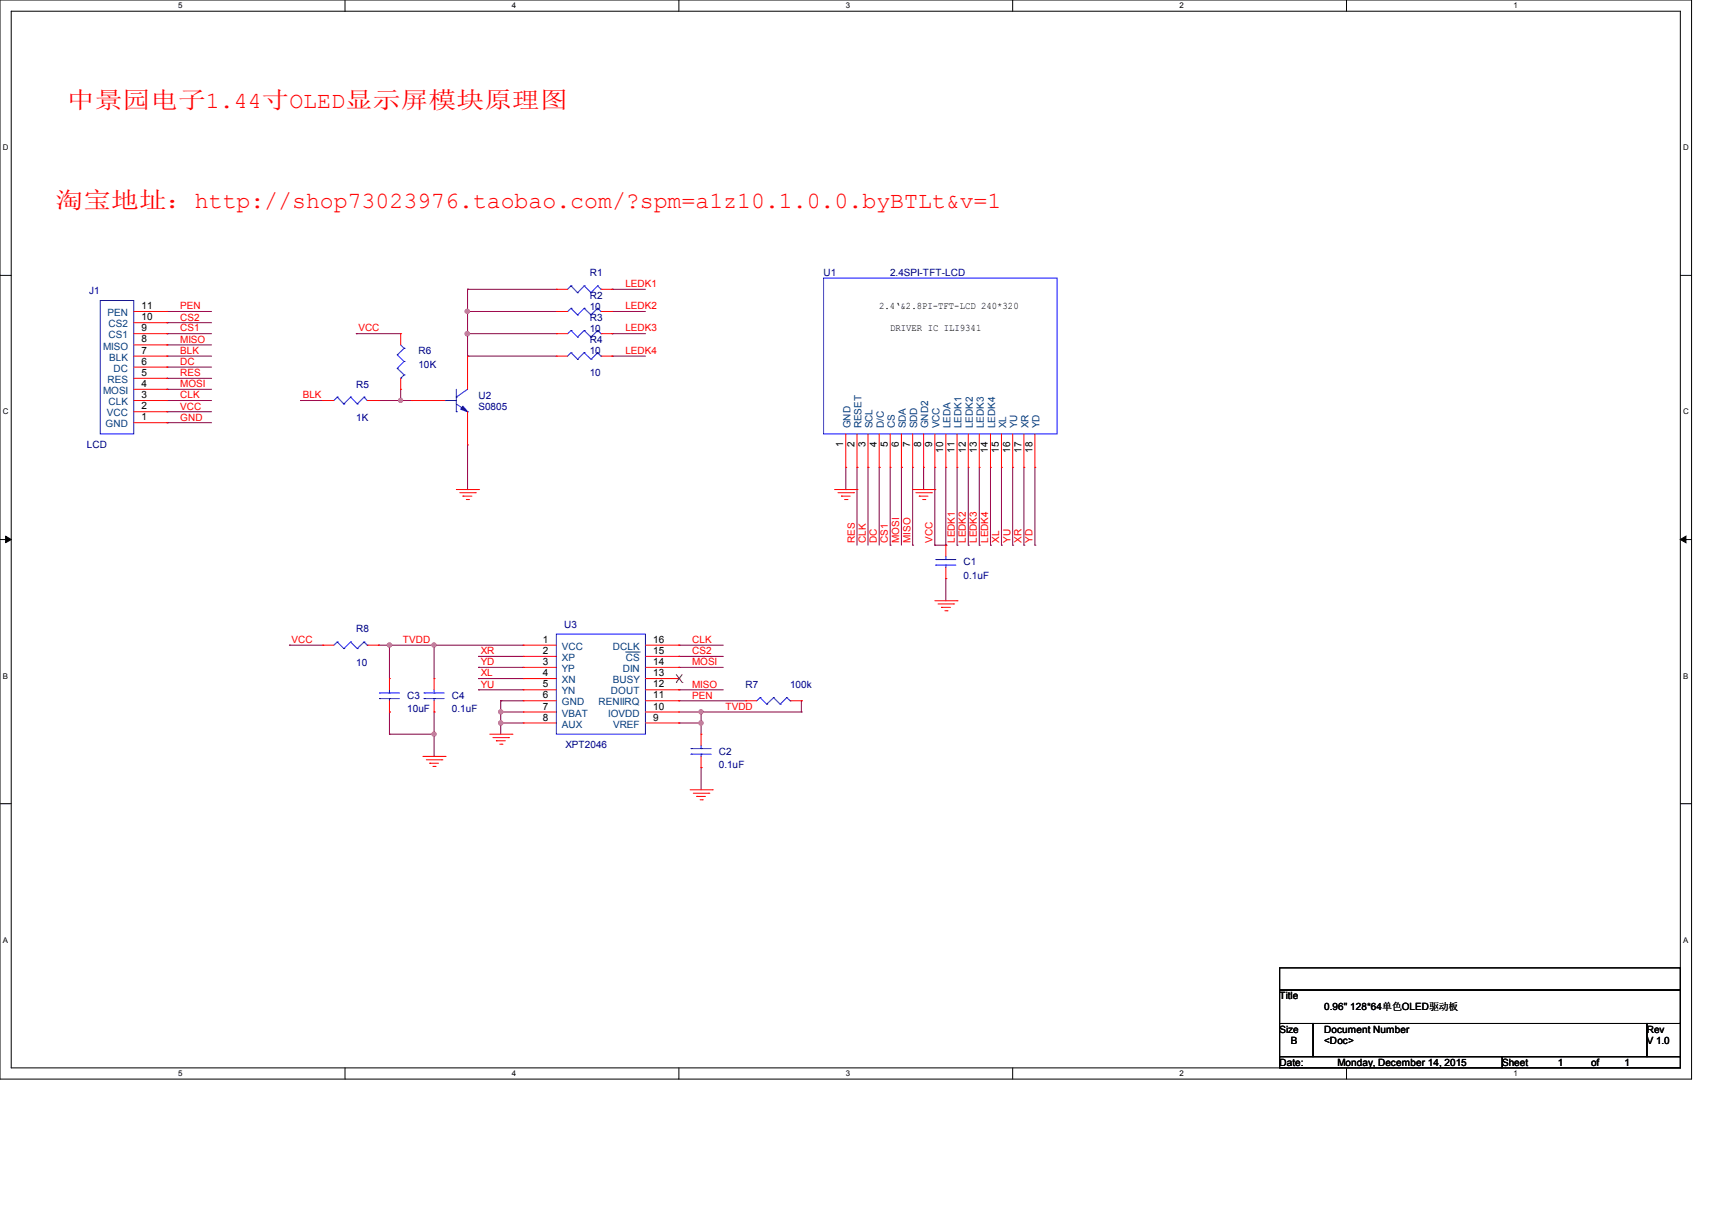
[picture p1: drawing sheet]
<svg xmlns="http://www.w3.org/2000/svg" width="297mm" height="210mm" viewBox="0 0 297 210" stroke-linecap="round" stroke-linejoin="round" font-family="sans-serif">
<path d="M0 0h293.5v187.3h-293.5zM1.9 1.9h289.6v183.4h-289.6z" fill="none" stroke="#000" stroke-width=".17"/>
<g fill="#fff">
<path d="M30.9 .2h.8v1.5h-.8z"/>
<path d="M30.9 185.5h.8v1.6h-.8z"/>
</g>
<path d="M59.9 0v1.9M59.9 185.3v2" fill="none" stroke="#000" stroke-width=".17"/>
<g fill="#fff">
<path d="M88.8 .2h.8v1.5h-.8z"/>
<path d="M88.8 185.5h.8v1.6h-.8z"/>
</g>
<path d="M117.8 0v1.9M117.8 185.3v2" fill="none" stroke="#000" stroke-width=".17"/>
<g fill="#fff">
<path d="M146.7 .2h.8v1.5h-.8z"/>
<path d="M146.7 185.5h.8v1.6h-.8z"/>
</g>
<path d="M175.7 0v1.9M175.7 185.3v2" fill="none" stroke="#000" stroke-width=".17"/>
<g fill="#fff">
<path d="M204.6 .2h.8v1.5h-.8z"/>
<path d="M204.6 185.5h.8v1.6h-.8z"/>
</g>
<path d="M233.6 0v1.9M233.6 185.3v2" fill="none" stroke="#000" stroke-width=".17"/>
<g fill="#fff">
<path d="M262.6 .2h.7v1.5h-.7z"/>
<path d="M262.6 185.5h.7v1.6h-.7z"/>
<path d="M.5 24.8h1v1.6h-1z"/>
<path d="M292 24.8h1v1.6h-1z"/>
<path d="M.5 70.7h1v1.5h-1z"/>
<path d="M292 70.7h1v1.5h-1z"/>
</g>
<path d="M0 47.8h1.9M291.5 47.8h2" fill="none" stroke="#000" stroke-width=".17"/>
<g fill="#fff">
<path d="M.5 116.5h.9v1.6h-.9z"/>
<path d="M292 116.5h.9v1.6h-.9z"/>
</g>
<path d="M0 93.6h1.9M291.5 93.6h2" fill="none" stroke="#000" stroke-width=".17"/>
<path d="M1 93l.9 .6-.9 .6zM291.5 93.6l1-.6v1.2z" fill="#000" stroke="#000" stroke-width=".17"/>
<g fill="#fff">
<path d="M.5 162.4h.9v1.5h-.9z"/>
<path d="M292 162.4h.9v1.5h-.9z"/>
</g>
<path d="M0 139.5h1.9M291.5 139.5h2M222 168h69.5v3.8h-69.5zM222 171.8h69.5v5.8h-69.5zM222 177.6h5.8v5.8h-5.8zM227.8 177.6h57.9v5.8h-57.9zM285.7 177.6h5.8v5.8h-5.8zM222 183.4h38.6v1.9h-38.6zM260.6 183.4h30.9v1.9h-30.9z" fill="none" stroke="#000" stroke-width=".17"/>
<g fill="none" stroke="#800040" stroke-width=".17">
<path d="M29 59.9h.1M29 54.1h.1M29 56h.1M29 57.9h.1M29 59.9h7.7M29 57.9h7.7M29 54.1h7.7M29 56h7.7M61.8 57.9h.1M61.8 57.9h7.7M81.1 57.9h.1M81.1 54.1h.1"/>
<path d="M81.1 50.2h.1M81.1 57.9h15.4M81.1 54.1h15.4M81.1 50.2h15.4M81.1 50.2v11.6M106.2 57.9h.1M106.2 54.1h.1M106.2 50.2h.1M106.2 57.9h5.8M106.2 54.1h5.8M106.2 50.2h5.8M29 61.8h.1"/>
<path d="M29 63.7h.1M29 65.7h.1M29 67.6h.1M29 69.5h.1M29 71.5h.1M29 73.4h.1M29 61.8h7.7M29 63.7h7.7M29 65.7h7.7M29 67.6h7.7M29 69.5h7.7M29 71.5h7.7"/>
<path d="M29 73.4h7.7M52.2 69.5h.1M52.2 69.5h3.8M65.7 69.5h5.8M69.5 69.5h.1M69.5 67.6v1.9M71.5 69.5h.1M81.1 61.8h.1M81.1 61.8h15.4M81.1 77.2v7.8M106.2 61.8h.1M106.2 61.8h5.8"/>
<path d="M81.1 85h.1M146.7 85h.1M146.7 81.1v3.9M148.7 81.1h.1M148.7 81.1v13.5M150.6 81.1h.1M150.6 81.1v13.5M152.5 81.1h.1M152.5 81.1v13.5M154.4 94.6h.1M154.4 81.1v13.5M156.4 81.1h.1"/>
<path d="M156.4 81.1v13.5M158.3 94.6h.1M158.3 81.1v13.5M160.2 85h.1M160.2 81.1v3.9M162.2 94.6h.1M162.2 81.1v13.5M162.2 94.6h1.9M164.1 94.6h.1M164.1 81.1v13.5M166 94.6h.1M166 81.1v13.5"/>
<path d="M168 94.6h.1M168 81.1v13.5M169.9 94.6h.1M169.9 81.1v13.5M171.8 94.6h.1M171.8 81.1v13.5M173.7 94.6h.1M173.7 81.1v13.5M175.7 94.6h.1M175.7 81.1v13.5M177.6 94.6h.1M177.6 81.1v13.5"/>
<path d="M179.5 94.6h.1M179.5 81.1v13.5M50.2 112h.1M50.2 112h5.8M65.7 112h.1M65.7 112h25.1M67.6 112h.1M67.6 112v5.8M75.3 112h.1M75.3 112v5.8M83 113.9h.1M83 115.8h.1"/>
<path d="M83 117.8h.1M83 119.7h.1M83 113.9h7.8M83 115.8h7.8M83 117.8h7.8M83 119.7h7.8M117.8 112h.1M117.8 113.9h.1M117.8 115.8h.1M117.8 119.7h.1M117.8 112h7.7M117.8 113.9h7.7"/>
<path d="M117.8 115.8h7.7M117.8 119.7h7.7M164.1 100.4h.1M164.1 100.4v3.9M67.6 123.6h.1M67.6 127.4h.1M67.6 123.6v3.8M67.6 127.4h7.7M75.3 123.6h.1M75.3 127.4h.1M75.3 123.6v7.7M86.9 121.6h.1"/>
<path d="M86.9 123.6h.1M86.9 125.5h.1M86.9 121.6h3.9M86.9 123.6h3.9M86.9 125.5h3.9M86.9 121.6v5.8M117.8 121.6h.1M117.8 125.5h.1M117.8 121.6h11.6M117.8 123.6h21.2M117.8 125.5h3.8M121.6 123.6h.1"/>
<path d="M121.6 133.2h.1M121.6 125.5h.1M121.6 123.6v3.8M121.6 133.2v3.9M139 121.6h.1M139 123.6h.1M139 121.6v2"/>
</g>
<g fill="#f0f" stroke="#f0f" stroke-width=".17">
<circle cx="81.1" cy="57.9" r=".38"/>
<circle cx="81.1" cy="54" r=".37"/>
<circle cx="121.6" cy="123.5" r=".36"/>
<circle cx="86.9" cy="123.5" r=".37"/>
<circle cx="86.9" cy="125.5" r=".38"/>
<circle cx="121.6" cy="125.5" r=".37"/>
<circle cx="75.3" cy="112" r=".36"/>
<circle cx="67.6" cy="112" r=".37"/>
<circle cx="75.3" cy="127.4" r=".36"/>
<circle cx="69.5" cy="69.5" r=".36"/>
</g>
<g fill="none" stroke="#f00" stroke-width=".17">
<path d="M23.2 57.9h5.8M23.2 54.1h5.8M23.2 59.9h5.8M23.2 56h5.8M29 59.9h.1M29 57.9h.1M29 56h.1M29 54.1h.1M69.5 57.9h.1M69.5 57.9v2M96.5 50.2h.1M96.5 57.9h.1"/>
<path d="M96.5 54.1h.1M96.5 50.2h2M96.5 57.9h2M96.5 54.1h2M104.3 50.2h1.9M104.3 57.9h1.9M104.3 54.1h1.9M106.2 50.2h.1M106.2 57.9h.1M106.2 54.1h.1M23.2 69.5h5.8M23.2 61.8h5.8"/>
<path d="M23.2 73.4h5.8M23.2 71.5h5.8M23.2 67.6h5.8M23.2 65.7h5.8M23.2 63.7h5.8M29 73.4h.1M29 71.5h.1M29 69.5h.1M29 67.6h.1M29 65.7h.1M29 63.7h.1M29 61.8h.1"/>
<path d="M56 69.5h.1M56 69.5h1.9M63.7 69.5h2M65.7 69.5h.1M69.5 67.6h.1M69.5 65.7v1.9M71.5 69.5h.1M71.5 69.5h5.7M81.1 77.2h.1M81.1 61.8h.1M81.1 61.8v5.8M81.1 71.5v5.7"/>
<path d="M96.5 61.8h.1M96.5 61.8h2M104.3 61.8h1.9M106.2 61.8h.1M146.7 75.3v5.8M148.7 75.3v5.8M150.6 75.3v5.8M152.5 75.3v5.8M154.4 75.3v5.8M156.4 75.3v5.8M158.3 75.3v5.8M160.2 75.3v5.8"/>
<path d="M162.2 75.3v5.8M164.1 75.3v5.8M166 75.3v5.8M168 75.3v5.8M169.9 75.3v5.8M171.8 75.3v5.8M173.7 75.3v5.8M175.7 75.3v5.8M177.6 75.3v5.8M179.5 75.3v5.8M79.2 85h3.8M79.8 85.5h2.7"/>
<path d="M80.3 86.1h.1M80.3 86.1h1.6M80.9 86.7h.4M81.3 86.7h.1M82.5 85.5h.1M83 85h.1M144.8 85h3.9M145.4 85.5h2.7M146 86.1h.1M146 86.1h1.5M146.5 86.7h.4M146.7 81.1h.1"/>
<path d="M146.9 86.7h.1M148.1 85.5h.1M148.7 85h.1M148.7 81.1h.1M150.6 81.1h.1M152.5 81.1h.1M154.4 81.1h.1M156.4 81.1h.1M158.3 81.1h.1M158.3 85h3.9M158.9 85.5h2.7M159.5 86.1h.1"/>
<path d="M159.5 86.1h1.5M160.1 86.7h.3M160.2 81.1h.1M160.4 86.7h.1M161.6 85.5h.1M162.2 85h.1M162.2 81.1h.1M164.1 94.6h.1M164.1 81.1h.1M164.1 94.6v1.9M164.1 98.5v1.9M166 81.1h.1"/>
<path d="M168 81.1h.1M169.9 81.1h.1M171.8 81.1h.1M173.7 81.1h.1M175.7 81.1h.1M177.6 81.1h.1M179.5 81.1h.1M56 112h.1M56 112h1.9M63.7 112h2M65.7 112h.1M67.6 117.8h.1"/>
<path d="M67.6 117.8v1.9M75.3 117.8h.1M75.3 117.8v1.9M90.8 112h.1M90.8 113.9h.1M90.8 115.8h.1M90.8 117.8h.1M90.8 119.7h.1M90.8 112h5.7M90.8 113.9h5.7M90.8 115.8h5.7M90.8 117.8h5.7"/>
<path d="M90.8 119.7h5.7M112 112h5.8M112 113.9h5.8M112 115.8h5.8M112 117.8h5.8M112 119.7h5.8M117.8 119.7h.1M117.8 117.8h.1M117.8 115.8h.1M117.8 113.9h.1M117.8 112h.1M162.2 104.3h3.8"/>
<path d="M162.7 104.8h2.7M163.3 105.4h.1M163.3 105.4h1.6M163.9 106h.4M164.1 100.4h.1M164.3 106h.1M165.4 104.8h.1M166 104.3h.1M67.6 123.6h.1M67.6 121.6v2M73.4 131.3h3.8M74 131.9h2.7"/>
<path d="M74.5 132.5h.1M74.5 132.5h1.6M75.1 133h.4M75.3 123.6h.1M75.3 121.6v2M75.5 133h.1M76.7 131.9h.1M77.2 131.3h.1M85 127.4h3.8M85.5 128h2.7M86.1 128.6h.1M86.1 128.6h1.6"/>
<path d="M86.7 129.2h.4M87.1 129.2h.1M88.2 128h.1M88.8 127.4h.1M90.8 121.6h.1M90.8 123.6h.1M90.8 125.5h.1M90.8 121.6h5.7M90.8 123.6h5.7M90.8 125.5h5.7M112 121.6h5.8M112 123.6h5.8"/>
<path d="M112 125.5h5.8M117.8 125.5h.1M117.8 123.6h.1M117.8 121.6h.1M119.7 137.1h3.9M120.3 137.7h2.7M120.9 138.2h.1M120.9 138.2h1.5M121.5 138.8h.3M121.6 133.2h.1M121.6 127.4h.1M121.6 127.4v2"/>
<path d="M121.6 131.3v1.9M121.8 138.8h.1M123 137.7h.1M123.6 137.1h.1M129.4 121.6h.1M129.4 121.6h1.9M137.1 121.6h1.9M139 121.6h.1"/>
</g>
<g fill="none" stroke="#00f" stroke-width=".17">
<path d="M17.4 52.2h5.8v23.1h-5.8zM69.5 59.9l.6 .6M99.1 49.6h.1M99.1 57.4h.1M99.1 53.5h.1M99.1 49.6l-.6 .6M99.1 49.6l1.1 1.2M99.1 57.4l-.6 .5M99.1 57.4l1.1 1.1M99.1 53.5l-.6 .6M99.1 53.5l1.1 1.2M100.2 50.8h.1"/>
<path d="M100.2 58.5h.1M100.2 54.7h.1M101.3 49.6h.1M101.3 57.4h.1M101.3 53.5h.1M101.3 49.6l-1.1 1.2M101.3 49.6l1.2 1.2M101.3 57.4l-1.1 1.1M101.3 57.4l1.2 1.1M101.3 53.5l-1.1 1.2M101.3 53.5l1.2 1.2M102.5 50.8h.1"/>
<path d="M102.5 58.5h.1M102.5 54.7h.1M103.7 49.6h.1M103.7 57.4h.1M103.7 53.5h.1M103.7 49.6l-1.2 1.2M103.7 49.6l.6 .6M103.7 57.4l-1.2 1.1M103.7 57.4l.6 .5M103.7 53.5l-1.2 1.2M103.7 53.5l.6 .6M104.3 50.2h.1"/>
<path d="M104.3 57.9h.1M104.3 54.1h.1M142.9 48.3h40.5v27h-40.5zM58.5 68.9h.1M58.5 68.9l-.6 .6M58.5 68.9l1.1 1.2M59.6 70.1h.1M60.8 68.9h.1M60.8 68.9l-1.2 1.2M60.8 68.9l1.2 1.2M62 70.1h.1M63.2 68.9h.1"/>
<path d="M63.2 68.9l-1.2 1.2M63.2 68.9l.5 .6M63.7 69.5h.1M68.9 61.6h.1M68.9 63.9h.1M68.9 61.6l1.2 1.1M68.9 63.9l1.2 1.2M69.5 65.7h.1M70.1 60.5h.1M70.1 62.7h.1M70.1 65.1h.1M70.1 60.5l-1.2 1.1"/>
<path d="M70.1 62.7l-1.2 1.2M70.1 65.1l-.6 .6M77.2 69.5h.1M77.2 69.5h2M79.2 71.5h.1M79.2 68.9h.1M79.2 67.6v3.9M79.2 70.1l1.9 1.4M81.1 71.5h.1M81.1 67.6l-1.9 1.3M99.1 61.2h.1M99.1 61.2l-.6 .6"/>
<path d="M99.1 61.2l1.1 1.2M100.2 62.4h.1M101.3 61.2h.1M101.3 61.2l-1.1 1.2M101.3 61.2l1.2 1.2M102.5 62.4h.1M103.7 61.2h.1M103.7 61.2l-1.2 1.2M103.7 61.2l.6 .6M104.3 61.8h.1M162.3 97.1h.1M162.3 98.1h.1"/>
<path d="M162.3 97.1h3.5M162.3 98.1h3.5M164.1 98.1h.1M164.1 97.1h.1M164.1 96.5v.6M164.1 98.1v.4M58.5 111.4h.1M58.5 111.4l-.6 .6M58.5 111.4l1.1 1.2M59.6 112.6h.1M60.8 111.4h.1M60.8 111.4l-1.2 1.2"/>
<path d="M60.8 111.4l1.2 1.2M62 112.6h.1M63.2 111.4h.1M63.2 111.4l-1.2 1.2M63.2 111.4l.5 .6M63.7 112h.1M67.6 119.7v.6M75.3 119.7v.6M96.5 110.1h15.5v17.3h-15.5zM65.8 120.3h.1M65.8 121.2h.1M65.8 120.3h3.5"/>
<path d="M65.8 121.2h3.5M67.6 121.2h.1M67.6 120.3h.1M67.6 121.2v.4M73.6 120.3h.1M73.6 121.2h.1M73.6 120.3h3.4M73.6 121.2h3.4M75.3 121.2h.1M75.3 120.3h.1M75.3 121.2v.4M119.9 129.9h.1"/>
<path d="M119.9 130.9h.1M119.9 129.9h3.5M119.9 130.9h3.5M121.6 130.9h.1M121.6 129.9h.1M121.6 129.4v.5M121.6 130.9v.4M131.9 121.1h.1M131.9 121.1l-.6 .5M131.9 121.1l1.1 1.1M133 122.2h.1M134.2 121.1h.1"/>
<path d="M134.2 121.1l-1.2 1.1M134.2 121.1l1.1 1.1M135.3 122.2h.1M136.5 121.1h.1M136.5 121.1l-1.2 1.1M136.5 121.1l.6 .5M137.1 121.6h.1"/>
</g>
<path d="M80.3 70.5l.8 1-1.2-.5z" fill="#00f" stroke="#00f" stroke-width=".17"/>
<path d="M117.3 118.5h.1M117.3 117l1.1 1.5M118.4 118.5h.1M118.4 117l-1.1 1.5" fill="none" stroke="#804000" stroke-width=".17"/>
<path d="M108.5 113.2h2.4M110.9 113.2h.1" fill="none" stroke="#004080" stroke-width=".17"/>
<g font-size="4" fill="#f00">
<text x="11.6" y="18.7">中景园电子1.44寸OLED显示屏模块原理图</text>
<text x="9.7" y="36.1">淘宝地址：http://shop73023976.taobao.com/?spm=a1z10.1.0.0.byBTLt&amp;v=1</text>
</g>
<g font-size="1.7" fill="#000080">
<text x="102.3" y="48">R1</text>
<text x="142.9" y="48">U1</text>
<text x="154.4" y="48">2.4SPI-TFT-LCD</text>
<text x="15.5" y="51.1">J1</text>
<text x="102.3" y="53.8">10</text>
<text x="102.3" y="51.8">R2</text>
<text x="102.3" y="55.7">R3</text>
<text x="102.3" y="59.5">R4</text>
<text x="102.3" y="57.6">10</text>
<text x="72.6" y="61.5">R6</text>
<text x="72.6" y="63.8">10K</text>
<text x="102.3" y="61.5">10</text>
<text x="102.3" y="65.3">10</text>
<text x="61.8" y="67.3">R5</text>
<text x="83" y="69.2">U2</text>
<text x="83" y="71.1">S0805</text>
<text x="15.1" y="77.7">LCD</text>
<text x="61.8" y="73.1">1K</text>
<text x="167.2" y="98.1">C1</text>
<text x="167.2" y="100.5">0.1uF</text>
<text x="61.8" y="109.7">R8</text>
<text x="97.9" y="109">U3</text>
<text x="61.8" y="115.5">10</text>
<text x="129.4" y="119.4">R7</text>
<text x="137.1" y="119.4">100k</text>
<text x="70.6" y="121.3">C3</text>
<text x="70.6" y="123.6">10uF</text>
<text x="78.4" y="121.3">C4</text>
<text x="78.4" y="123.6">0.1uF</text>
<text x="98.1" y="129.8">XPT2046</text>
<text x="124.7" y="131">C2</text>
<text x="124.7" y="133.3">0.1uF</text>
</g>
<g font-size="1.7">
<text x="24.6" y="53.6">11</text>
<text x="152.5" y="53.6">2.4‘&amp;2.8PI-TFT-LCD 240*320</text>
<text x="24.6" y="59.4">8</text>
<text x="24.6" y="57.5">9</text>
<text x="24.6" y="55.6">10</text>
<text x="154.4" y="57.4">DRIVER IC ILI9341</text>
<text x="24.6" y="65.2">5</text>
<text x="24.6" y="63.3">6</text>
<text x="24.6" y="61.4">7</text>
<text x="24.6" y="71">2</text>
<text x="24.6" y="69.1">3</text>
<text x="24.6" y="67.1">4</text>
<text x="24.6" y="72.9">1</text>
<text x="146.3" y="77.6" transform="rotate(-90 146.3 77.6)">1</text>
<text x="148.2" y="77.6" transform="rotate(-90 148.2 77.6)">2</text>
<text x="150.1" y="77.6" transform="rotate(-90 150.1 77.6)">3</text>
<text x="152.1" y="77.6" transform="rotate(-90 152.1 77.6)">4</text>
<text x="154" y="77.6" transform="rotate(-90 154 77.6)">5</text>
<text x="155.9" y="77.6" transform="rotate(-90 155.9 77.6)">6</text>
<text x="157.9" y="77.6" transform="rotate(-90 157.9 77.6)">7</text>
<text x="159.8" y="77.6" transform="rotate(-90 159.8 77.6)">8</text>
<text x="161.7" y="77.6" transform="rotate(-90 161.7 77.6)">9</text>
<text x="163.6" y="78.6" transform="rotate(-90 163.6 78.6)">10</text>
<text x="165.6" y="78.6" transform="rotate(-90 165.6 78.6)">11</text>
<text x="167.5" y="78.6" transform="rotate(-90 167.5 78.6)">12</text>
<text x="169.4" y="78.6" transform="rotate(-90 169.4 78.6)">13</text>
<text x="171.4" y="78.6" transform="rotate(-90 171.4 78.6)">14</text>
<text x="173.3" y="78.6" transform="rotate(-90 173.3 78.6)">15</text>
<text x="175.2" y="78.6" transform="rotate(-90 175.2 78.6)">16</text>
<text x="177.2" y="78.6" transform="rotate(-90 177.2 78.6)">17</text>
<text x="179.1" y="78.6" transform="rotate(-90 179.1 78.6)">18</text>
<text x="94.2" y="111.5">1</text>
<text x="94.2" y="113.5">2</text>
<text x="113.3" y="113.5">15</text>
<text x="113.3" y="111.5">16</text>
<text x="94.2" y="115.4">3</text>
<text x="94.2" y="117.3">4</text>
<text x="94.2" y="119.3">5</text>
<text x="113.3" y="119.3">12</text>
<text x="113.3" y="117.3">13</text>
<text x="113.3" y="115.4">14</text>
<text x="94.2" y="121.2">6</text>
<text x="94.2" y="123.1">7</text>
<text x="94.2" y="125.1">8</text>
<text x="113.3" y="125.1">9</text>
<text x="113.3" y="123.1">10</text>
<text x="113.3" y="121.2">11</text>
<text x="222" y="173.4">Title</text>
<text x="222" y="179.2">Size</text>
<text x="229.7" y="179.2">Document Number</text>
<text x="229.7" y="175.3">0.96'' 128*64单色OLED驱动板</text>
<text x="285.7" y="179.2">Rev</text>
<text x="222" y="185">Date:</text>
<text x="223.9" y="181.1">B</text>
<text x="229.7" y="181.1">&lt;Doc&gt;</text>
<text x="232.1" y="185">Monday, December 14, 2015</text>
<text x="260.6" y="185">Sheet</text>
<text x="270.2" y="185">1</text>
<text x="276" y="185">of</text>
<text x="281.8" y="185">1</text>
<text x="285.7" y="181.1">V 1.0</text>
</g>
<g font-size="1.7" fill="#f00">
<text x="31.3" y="53.7">PEN</text>
<text x="108.5" y="53.7">LEDK2</text>
<text x="108.5" y="49.8">LEDK1</text>
<text x="31.3" y="59.5">MISO</text>
<text x="31.3" y="55.6">CS2</text>
<text x="31.3" y="57.5">CS1</text>
<text x="62.2" y="57.5">VCC</text>
<text x="108.5" y="57.5">LEDK3</text>
<text x="31.3" y="61.4">BLK</text>
<text x="31.3" y="63.3">DC</text>
<text x="31.3" y="65.3">RES</text>
<text x="108.5" y="61.4">LEDK4</text>
<text x="31.3" y="67.2">MOSI</text>
<text x="31.3" y="69.1">CLK</text>
<text x="31.3" y="71.1">VCC</text>
<text x="52.5" y="69.1">BLK</text>
<text x="31.3" y="73">GND</text>
<text x="148.3" y="94.2" transform="rotate(-90 148.3 94.2)">RES</text>
<text x="150.2" y="94.2" transform="rotate(-90 150.2 94.2)">CLK</text>
<text x="152.1" y="94.2" transform="rotate(-90 152.1 94.2)">DC</text>
<text x="154" y="94.2" transform="rotate(-90 154 94.2)">CS1</text>
<text x="156" y="94.2" transform="rotate(-90 156 94.2)">MOSI</text>
<text x="157.9" y="94.2" transform="rotate(-90 157.9 94.2)">MISO</text>
<text x="161.8" y="94.2" transform="rotate(-90 161.8 94.2)">VCC</text>
<text x="165.6" y="94.2" transform="rotate(-90 165.6 94.2)">LEDK1</text>
<text x="167.6" y="94.2" transform="rotate(-90 167.6 94.2)">LEDK2</text>
<text x="169.5" y="94.2" transform="rotate(-90 169.5 94.2)">LEDK3</text>
<text x="171.4" y="94.2" transform="rotate(-90 171.4 94.2)">LEDK4</text>
<text x="173.3" y="94.2" transform="rotate(-90 173.3 94.2)">XL</text>
<text x="175.3" y="94.2" transform="rotate(-90 175.3 94.2)">YU</text>
<text x="177.2" y="94.2" transform="rotate(-90 177.2 94.2)">XR</text>
<text x="179.1" y="94.2" transform="rotate(-90 179.1 94.2)">YD</text>
<text x="50.6" y="111.6">VCC</text>
<text x="69.9" y="111.6">TVDD</text>
<text x="83.4" y="113.5">XR</text>
<text x="120.1" y="111.6">CLK</text>
<text x="120.1" y="113.5">CS2</text>
<text x="83.4" y="115.4">YD</text>
<text x="83.4" y="117.4">XL</text>
<text x="83.4" y="119.3">YU</text>
<text x="120.1" y="115.4">MOSI</text>
<text x="120.1" y="119.3">MISO</text>
<text x="120.1" y="121.2">PEN</text>
<text x="125.8" y="123.2">TVDD</text>
</g>
<g font-size="1.7" fill="#004080">
<text x="18.7" y="54.9">PEN</text>
<text x="18.8" y="58.7">CS1</text>
<text x="18.8" y="56.8">CS2</text>
<text x="17.9" y="60.7">MISO</text>
<text x="19" y="62.6">BLK</text>
<text x="19.7" y="64.5">DC</text>
<text x="17.9" y="68.4">MOSI</text>
<text x="18.7" y="66.5">RES</text>
<text x="18.8" y="70.3">CLK</text>
<text x="18.3" y="74.2">GND</text>
<text x="18.5" y="72.3">VCC</text>
<text x="147.5" y="74.3" transform="rotate(-90 147.5 74.3)">GND</text>
<text x="149.5" y="74.3" transform="rotate(-90 149.5 74.3)">RESET</text>
<text x="151.4" y="74.3" transform="rotate(-90 151.4 74.3)">SCL</text>
<text x="153.3" y="74.3" transform="rotate(-90 153.3 74.3)">D/C</text>
<text x="155.2" y="74.3" transform="rotate(-90 155.2 74.3)">CS</text>
<text x="157.2" y="74.3" transform="rotate(-90 157.2 74.3)">SDA</text>
<text x="159.1" y="74.3" transform="rotate(-90 159.1 74.3)">SDD</text>
<text x="161" y="74.3" transform="rotate(-90 161 74.3)">GND2</text>
<text x="163" y="74.3" transform="rotate(-90 163 74.3)">VCC</text>
<text x="164.9" y="74.3" transform="rotate(-90 164.9 74.3)">LEDA</text>
<text x="166.8" y="74.3" transform="rotate(-90 166.8 74.3)">LEDK1</text>
<text x="168.8" y="74.3" transform="rotate(-90 168.8 74.3)">LEDK2</text>
<text x="170.7" y="74.3" transform="rotate(-90 170.7 74.3)">LEDK3</text>
<text x="172.6" y="74.3" transform="rotate(-90 172.6 74.3)">LEDK4</text>
<text x="174.5" y="74.3" transform="rotate(-90 174.5 74.3)">XL</text>
<text x="176.5" y="74.3" transform="rotate(-90 176.5 74.3)">YU</text>
<text x="178.4" y="74.3" transform="rotate(-90 178.4 74.3)">XR</text>
<text x="180.3" y="74.3" transform="rotate(-90 180.3 74.3)">YD</text>
<text x="97.5" y="112.8">VCC</text>
<text x="106.3" y="112.8">DCLK</text>
<text x="97.5" y="114.7">XP</text>
<text x="97.5" y="116.6">YP</text>
<text x="97.5" y="118.6">XN</text>
<text x="106.3" y="118.6">BUSY</text>
<text x="108" y="116.6">DIN</text>
<text x="108.6" y="114.7">CS</text>
<text x="97.5" y="120.5">YN</text>
<text x="97.5" y="122.4">GND</text>
<text x="97.5" y="124.4">VBAT</text>
<text x="103.8" y="122.4">RENIIRQ</text>
<text x="105.5" y="124.4">IOVDD</text>
<text x="106" y="120.5">DOUT</text>
<text x="97.5" y="126.3">AUX</text>
<text x="106.4" y="126.3">VREF</text>
</g>
<g font-size="1.4">
<text x="30.9" y="1.4">5</text>
<text x="88.8" y="1.4">4</text>
<text x="146.7" y="1.4">3</text>
<text x="204.6" y="1.4">2</text>
<text x="262.6" y="1.4">1</text>
<text x=".5" y="26.1">D</text>
<text x="292" y="26.1">D</text>
<text x=".5" y="71.9">C</text>
<text x="292" y="71.9">C</text>
<text x=".5" y="117.8">B</text>
<text x="292" y="117.8">B</text>
<text x=".5" y="163.6">A</text>
<text x="292" y="163.6">A</text>
<text x="30.9" y="186.8">5</text>
<text x="88.8" y="186.8">4</text>
<text x="146.7" y="186.8">3</text>
<text x="204.6" y="186.8">2</text>
<text x="262.6" y="186.8">1</text>
</g>
</svg>
